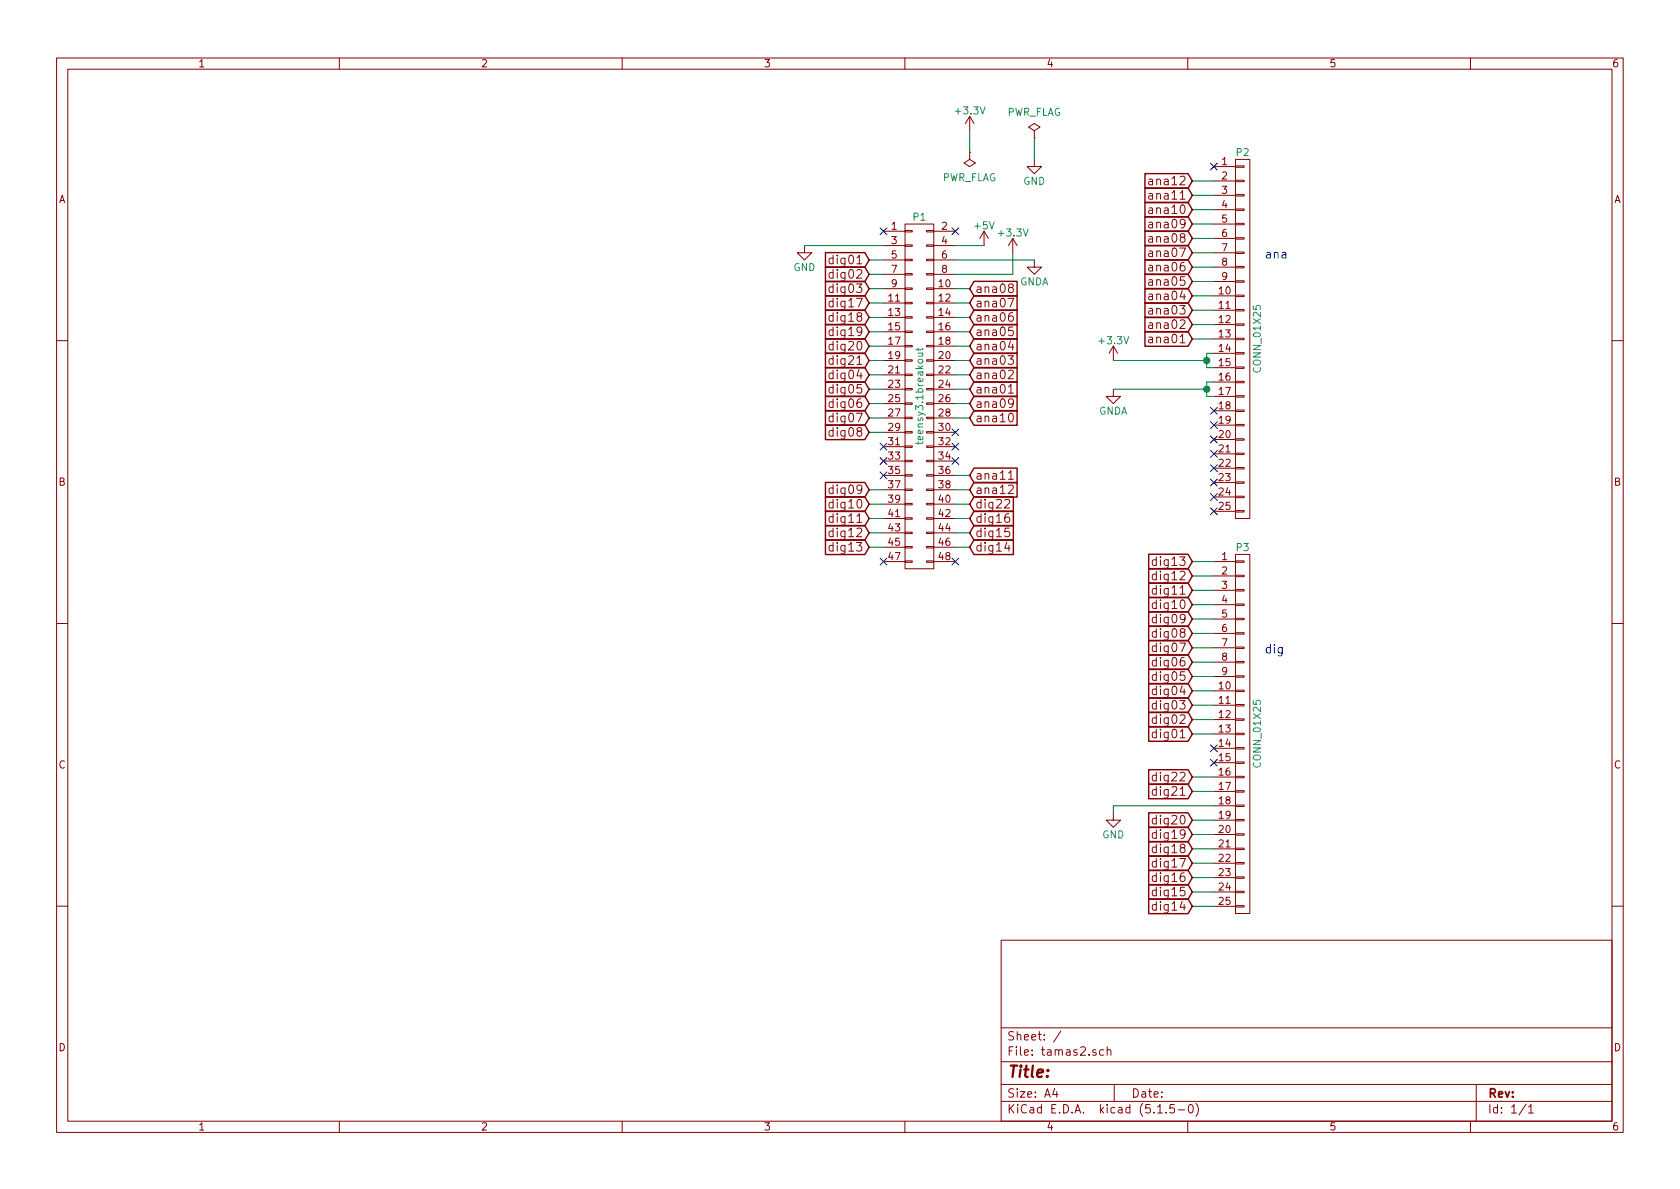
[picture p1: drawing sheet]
<svg xmlns="http://www.w3.org/2000/svg" width="297mm" height="210mm" viewBox="0 0 297 210" stroke-linecap="round" stroke-linejoin="round" font-family="sans-serif">
<g fill="none" stroke="#840000" stroke-width=".18">
<path d="M10 10.3h277v189.9h-277zM12 12.2h273v186.1h-273zM60 10.3v1.9M110 10.3v1.9M160 10.3v1.9M210 10.3v1.9M260 10.3v1.9M160 39.6h5.1v61h-5.1zM171.4 26.9v1.3l1.1 .6-1.1 .7-1-.7 1-.6M171.4 26.9h.1M171.4 20.6l-.7 1.2M171.4 20.6v2.5"/>
<path d="M171.4 20.6l.8 1.2M182.9 23.1l1-.6-1-.7-1 .7 1 .6v1.3M182.9 24.4h.1M182.9 28.2v1.3h1.2l-1.2 1.2-1.3-1.2h1.3M203.1 39.4h.6l.1 .9M203.1 31.7h.6l.1 1M203.1 34.3h.6l.1 .9M203.1 36.8h.6l.1 1M203.8 39.6l-.5 .1a.31 .31 0 0 0-.2 .3 .31 .31 0 0 0 .2 .3l.5-.1M203.8 32l-.5 .1a.31 .31 0 0 0-.2 .3 .31 .31 0 0 0 .2 .3l.5-.1M203.8 34.6h-.5a.31 .31 0 0 0-.2 .3 .31 .31 0 0 0 .2 .3l.5-.1M203.8 37.1l-.5 .1a.31 .31 0 0 0-.2 .3 .31 .31 0 0 0 .2 .3l.5-.1"/>
<path d="M214.6 29.5h3.8M214.6 32h3.8M214.6 34.5h3.8M214.6 37.1h3.8M214.6 39.6h3.8M218.4 28.2h2.6v63.5h-2.6zM218.4 39.5h1.6v.2h-1.6zM218.4 37h1.6v.2h-1.6zM218.4 34.4h1.6v.3h-1.6zM218.4 31.9h1.6v.2h-1.6zM218.4 29.3h1.6v.3h-1.6zM142.2 43.4v1.3h1.3l-1.3 1.3-1.2-1.3h1.2"/>
<path d="M156.2 40.9h3.8M156.2 51h3.8M156.2 53.6h3.8M156.2 56.1h3.8M156.2 58.7h3.8M156.2 43.4h3.8M156.2 46h3.8M156.2 48.5h3.8M160 58.5h1.3v.3h-1.3zM160 56h1.3v.3h-1.3zM160 53.5h1.3v.2h-1.3zM160 50.9h1.3v.3h-1.3z"/>
<path d="M160 48.4h1.3v.2h-1.3zM160 45.8h1.3v.3h-1.3zM160 43.3h1.3v.3h-1.3zM160 40.8h1.3v.2h-1.3zM163.8 58.5h1.3v.3h-1.3zM163.8 56h1.3v.3h-1.3zM163.8 53.5h1.3v.2h-1.3zM163.8 50.9h1.3v.3h-1.3zM163.8 48.4h1.3v.2h-1.3zM163.8 45.8h1.3v.3h-1.3zM163.8 43.3h1.3v.3h-1.3zM163.8 40.8h1.3v.2h-1.3z"/>
<path d="M165.1 40.9h3.8M165.1 51h3.8M165.1 53.6h3.8M165.1 56.1h3.8M165.1 58.7h3.8M165.1 43.4h3.8M165.1 46h3.8M165.1 48.5h3.8M174 40.9l-.8 1.3M174 40.9v2.5M174 40.9l.8 1.3M178.2 52.8h1l-.6 1.5"/>
<path d="M178.6 50.8l-.3-.2 .1-.3 .2-.1 .4 .1 .2 .2-.2 .3-.5 .1a.48 .48 0 0 0 .1 .8h.4l.2-.3v-.3l-.3-.3M179 55.3a.6 .6 0 0 0-.7 .6l.1 .8 .2 .1 .4-.1 .2-.2-.2-.6h-.4l-.3 .3M179.1 42.2l-.8 1.2M179.1 42.2v2.5M179.1 42.2l.7 1.2M179.1 57.8h-.7l-.1 .7 .2-.1 .5 .1 .2 .2-.1 .5-.2 .2h-.4l-.2-.2M182.9 46v1.2h1.2l-1.2 1.3-1.3-1.3h1.3M203.1 41.9h.6l.1 .9M203.1 44.4h.6l.1 1M203.1 47h.6l.1 .9M203.1 49.5h.6l.1 1M203.1 52.1h.6l.1 .9"/>
<path d="M203.1 54.6h.6l.1 .9M203.1 57.1h.6l.1 1M203.1 59.7h.6l.1 .9M203.8 42.2l-.5 .1a.31 .31 0 0 0-.2 .3 .31 .31 0 0 0 .2 .2h.5M203.8 44.7l-.5 .1a.31 .31 0 0 0-.2 .3 .31 .31 0 0 0 .2 .3l.5-.1M203.8 47.3h-.5a.31 .31 0 0 0-.2 .3 .31 .31 0 0 0 .2 .3l.5-.1M203.8 49.8l-.5 .1a.31 .31 0 0 0-.2 .3 .31 .31 0 0 0 .2 .3l.5-.1M203.8 52.3l-.5 .1a.31 .31 0 0 0-.2 .3 .31 .31 0 0 0 .2 .3l.5-.1M203.8 54.9l-.5 .1a.31 .31 0 0 0-.2 .3 .31 .31 0 0 0 .2 .2h.5M203.8 57.4l-.5 .1a.31 .31 0 0 0-.2 .3 .31 .31 0 0 0 .2 .3l.5-.1M203.8 60h-.5a.31 .31 0 0 0-.2 .3 .31 .31 0 0 0 .2 .3l.5-.1M214.6 52.3h3.8"/>
<path d="M214.6 54.9h3.8M214.6 57.4h3.8M214.6 59.9h3.8M214.6 42.2h3.8M214.6 44.7h3.8M214.6 47.2h3.8M214.6 49.8h3.8M218.4 59.8h1.6v.3h-1.6zM218.4 57.3h1.6v.2h-1.6zM218.4 54.7h1.6v.3h-1.6zM218.4 52.2h1.6v.2h-1.6zM218.4 49.7h1.6v.2h-1.6z"/>
<path d="M218.4 47.1h1.6v.3h-1.6zM218.4 44.6h1.6v.2h-1.6zM218.4 42h1.6v.3h-1.6zM10 60.2h2M156.2 61.2h3.8M156.2 63.7h3.8M156.2 66.3h3.8M156.2 68.8h3.8M156.2 71.4h3.8M156.2 73.9h3.8M156.2 76.4h3.8M156.2 79h3.8"/>
<path d="M160 78.9h1.3v.2h-1.3zM160 76.3h1.3v.3h-1.3zM160 73.8h1.3v.2h-1.3zM160 71.2h1.3v.3h-1.3zM160 68.7h1.3v.3h-1.3zM160 66.2h1.3v.2h-1.3zM160 63.6h1.3v.3h-1.3zM160 61.1h1.3v.2h-1.3zM163.8 78.9h1.3v.2h-1.3zM163.8 76.3h1.3v.3h-1.3zM163.8 73.8h1.3v.2h-1.3zM163.8 71.2h1.3v.3h-1.3z"/>
<path d="M163.8 68.7h1.3v.3h-1.3zM163.8 66.2h1.3v.2h-1.3zM163.8 63.6h1.3v.3h-1.3zM163.8 61.1h1.3v.2h-1.3zM165.1 61.2h3.8M165.1 63.7h3.8M165.1 66.3h3.8M165.1 68.8h3.8M165.1 71.4h3.8M165.1 73.9h3.8M165.1 76.4h3.8M165.1 79h3.8"/>
<path d="M178.2 62.9h1l-.5 .6h.3l.2 .3-.2 .6h-.5l-.3-.1M178.3 65.6l.6-.1 .2 .1 .1 .3-1 1.1h1M178.3 68.4l.4-.4v1.5M178.3 69.5h.9M178.5 73.2l.3-.1a.97 .97 0 0 1 0 1.5 .84 .84 0 0 1-.3-1.4zM178.7 60.3l-.4 1.1h.9M179 60.9v1M179.2 71.2l-.3 .3h-.3l-.3-.3v-.4l.2-.2 .4-.1 .2 .2a1.06 1.06 0 0 1-.4 1.4h-.2M196.8 68.8v1.3h1.3l-1.3 1.3-1.2-1.3h1.2M196.8 61.2l-.7 1.3M196.8 61.2v2.5M196.8 61.2l.8 1.3"/>
<path d="M214.6 62.5h3.8M214.6 65h3.8M214.6 67.6h3.8M214.6 70.1h3.8M214.6 72.6h3.8M214.6 75.2h3.8M214.6 77.7h3.8M218.4 77.6h1.6v.2h-1.6zM218.4 75.1h1.6v.2h-1.6zM218.4 72.5h1.6v.3h-1.6zM218.4 70h1.6v.2h-1.6zM218.4 67.4h1.6v.3h-1.6z"/>
<path d="M218.4 64.9h1.6v.2h-1.6zM218.4 62.4h1.6v.2h-1.6zM285 60.2h2M156.2 99.3h3.8M156.2 81.5h3.8M156.2 84.1h3.8M156.2 86.6h3.8M156.2 89.1h3.8M156.2 91.7h3.8M156.2 94.2h3.8M156.2 96.8h3.8M160 99.2h1.3v.2h-1.3z"/>
<path d="M160 96.6h1.3v.3h-1.3zM160 94.1h1.3v.3h-1.3zM160 91.6h1.3v.2h-1.3zM160 89h1.3v.3h-1.3zM160 86.5h1.3v.2h-1.3zM160 83.9h1.3v.3h-1.3zM160 81.4h1.3v.3h-1.3zM163.8 99.2h1.3v.2h-1.3zM163.8 96.6h1.3v.3h-1.3zM163.8 94.1h1.3v.3h-1.3zM163.8 91.6h1.3v.2h-1.3zM163.8 89h1.3v.3h-1.3z"/>
<path d="M163.8 86.5h1.3v.2h-1.3zM163.8 83.9h1.3v.3h-1.3zM163.8 81.4h1.3v.3h-1.3zM165.1 99.3h3.8M165.1 81.5h3.8M165.1 84.1h3.8M165.1 86.6h3.8M165.1 89.1h3.8M165.1 91.7h3.8M165.1 94.2h3.8M165.1 96.8h3.8M177.6 88.4l.6-.1 .3 .1v.3l-.9 1.1h.9"/>
<path d="M178 95.9l-.4 1h1M178.3 83.7l.4-.5v1.6M178.3 85.9l.6-.1 .2 .1 .1 .3-1 1.1h1M178.3 84.8h.9M178.4 90.9a.62 .62 0 0 0-.8 .6l.1 .7a.48 .48 0 0 0 .8 0v-.5l-.1-.2-.4-.1-.4 .3M178.4 96.4v1.1M178.5 93.4h-.8l-.1 .7 .3-.1h.5l.1 .3v.5l-.3 .1h-.3l-.3-.1M214.6 80.3h3.8M214.6 82.8h3.8M214.6 85.3h3.8M214.6 87.9h3.8M214.6 90.4h3.8"/>
<path d="M214.6 99.3h3.8M218.4 90.3h1.6v.2h-1.6zM218.4 87.8h1.6v.2h-1.6zM218.4 85.2h1.6v.3h-1.6zM218.4 82.7h1.6v.2h-1.6zM218.4 80.1h1.6v.3h-1.6zM218.4 98h2.6v63.5h-2.6zM218.4 99.2h1.6v.2h-1.6zM10 110.3h2M214.6 101.8h3.8M214.6 104.4h3.8M214.6 106.9h3.8"/>
<path d="M214.6 109.5h3.8M214.6 112h3.8M214.6 114.5h3.8M214.6 117.1h3.8M214.6 119.6h3.8M218.4 119.5h1.6v.3h-1.6zM218.4 117h1.6v.2h-1.6zM218.4 114.4h1.6v.3h-1.6zM218.4 111.9h1.6v.2h-1.6zM218.4 109.3h1.6v.3h-1.6zM218.4 106.8h1.6v.3h-1.6zM218.4 104.3h1.6v.2h-1.6z"/>
<path d="M218.4 101.7h1.6v.3h-1.6zM285 110.3h2M214.6 122.2h3.8M214.6 124.7h3.8M214.6 127.2h3.8M214.6 129.8h3.8M214.6 132.3h3.8M214.6 134.9h3.8M214.6 137.4h3.8M214.6 139.9h3.8M218.4 139.8h1.6v.3h-1.6zM218.4 137.3h1.6v.2h-1.6z"/>
<path d="M218.4 134.7h1.6v.3h-1.6zM218.4 132.2h1.6v.3h-1.6zM218.4 129.7h1.6v.2h-1.6zM218.4 127.1h1.6v.3h-1.6zM218.4 124.6h1.6v.2h-1.6zM218.4 122h1.6v.3h-1.6zM196.8 143.8v1.2h1.3l-1.3 1.3-1.2-1.3h1.2M214.6 142.5h3.8M214.6 145h3.8M214.6 147.6h3.8M214.6 150.1h3.8M214.6 152.6h3.8"/>
<path d="M214.6 155.2h3.8M214.6 157.7h3.8M218.4 157.6h1.6v.3h-1.6zM218.4 155.1h1.6v.2h-1.6zM218.4 152.5h1.6v.3h-1.6zM218.4 150h1.6v.2h-1.6zM218.4 147.4h1.6v.3h-1.6zM218.4 144.9h1.6v.3h-1.6zM218.4 142.4h1.6v.2h-1.6zM10 160.2h2M177 166.3h108v32h-108zM214.6 160.3h3.8"/>
<path d="M218.4 160.1h1.6v.3h-1.6zM285 160.2h2M60 198.3v1.9M110 198.3v1.9M160 198.3v1.9M177 194.8h108M177 191.8h108M177 187.8h108M177 181.8h108M186.5 192.5l-.4 1h1M186.8 193v1M187.6 182.3l-1.3 2"/>
<path d="M193.8 185.7a.37 .37 0 0 0-.6 .1l.1 .2 .5 .2v.1l-.2 .3-.4-.1M195.1 185.7l-.4-.1-.3 .3 .1 .6 .2 .1 .4-.1M195.8 185.7a.37 .37 0 0 1 .6 .1v.8M195.8 185.1v1.5M197 191.8v3M204.7 196.8h.8M206.2 196.7v.1M207.6 195.3h-.7l-.1 .7 .2-.1 .5 .1 .2 .2-.1 .5-.2 .1-.6-.1M208.3 196.3h1.2M210 198.3v1.9M210.3 195.4l.2-.1a.8 .8 0 0 1 .5 .8 .8 .8 0 0 1-.5 .7 1 1 0 0 1-.2-1.4zM211.5 195.1a1.71 1.71 0 0 1 0 2.3"/>
<path d="M260 198.3v1.9M261 191.8v6.5M269.8 195.2l-1.2 2M270.3 195.8l.4-.5v1.5M270.3 196.8h.8"/>
</g>
<path d="M162.3 61.5v.5M162.3 78.1v.5M162.3 62.5h.9M163 62.5l.2 .1-.1 .3-.8 .1M163.2 61.5l-.2 .3h-1.1" fill="none" stroke="#008484" stroke-width=".18"/>
<g fill="none" stroke="#008400" stroke-width=".18">
<path d="M171.4 23.1v3.8M182.9 24.4v3.8M210.8 32h3.8M210.8 37.1h3.8M210.8 39.6h3.8M210.8 34.5h3.8M142.2 43.4h14M153.7 56.1h2.5M153.7 53.6h2.5M153.7 58.7h2.5M153.7 51h2.5M153.7 48.5h2.5"/>
<path d="M153.7 46h2.5M168.9 56.1h2.5M168.9 53.6h2.5M168.9 58.7h2.5M168.9 51h2.5M168.9 46h14M168.9 43.4h5.1M179.1 44.7v3.8h-10.2M210.8 42.2h3.8M210.8 59.9h3.8M210.8 57.4h3.8M210.8 54.9h3.8"/>
<path d="M210.8 52.3h3.8M210.8 49.8h3.8M210.8 44.7h3.8M210.8 47.2h3.8M153.7 63.7h2.5M153.7 61.2h2.5M153.7 76.4h2.5M153.7 73.9h2.5M153.7 71.4h2.5M153.7 68.8h2.5M153.7 66.3h2.5M168.9 63.7h2.5"/>
<path d="M168.9 61.2h2.5M168.9 73.9h2.5M168.9 71.4h2.5M168.9 68.8h2.5M168.9 66.3h2.5M196.8 63.7h16.6M196.8 68.8h16.6M214.6 62.5h-1.2v2.5h1.2M214.6 67.6h-1.2v2.5h1.2M153.7 89.1h2.5M153.7 86.6h2.5M153.7 91.7h2.5"/>
<path d="M153.7 96.8h2.5M153.7 94.2h2.5M168.9 89.1h2.5M168.9 86.6h2.5M168.9 84.1h2.5M168.9 91.7h2.5M168.9 96.8h2.5M168.9 94.2h2.5M210.8 99.3h3.8M210.8 106.9h3.8M210.8 119.6h3.8M210.8 117.1h3.8"/>
<path d="M210.8 114.5h3.8M210.8 112h3.8M210.8 109.5h3.8M210.8 104.4h3.8M210.8 101.8h3.8M210.8 139.9h3.8M210.8 137.4h3.8M210.8 129.8h3.8M210.8 127.2h3.8M210.8 124.7h3.8M210.8 122.2h3.8M210.8 157.7h3.8"/>
<path d="M210.8 155.2h3.8M210.8 152.6h3.8M210.8 150.1h3.8M210.8 147.6h3.8M210.8 145h3.8M214.6 142.5h-17.8v1.3M210.8 160.3h3.8"/>
</g>
<g fill="none" stroke="#840000" stroke-width=".25">
<path d="M202.4 38.3h7.7l.7 1.3-.7 1.3h-7.7zM202.4 30.7h7.7l.7 1.3-.7 1.3h-7.7zM202.4 33.2h7.7l.7 1.3-.7 1.3h-7.7zM202.4 35.8h7.7l.7 1.3-.7 1.3h-7.7zM145.9 52.3h7l.8 1.3-.8 1.3h-7zM145.9 54.8h7l.8 1.3-.8 1.3h-7zM145.9 49.8h7l.8 1.2-.8 1.3h-7zM145.9 59.9h7l.8 1.3-.8 1.3h-7zM145.9 57.4h7l.8 1.3-.8 1.3h-7zM145.9 47.2h7l.8 1.3-.8 1.3h-7zM145.9 44.7h7l.8 1.3-.8 1.3h-7zM172.2 49.8h7.6v2.5h-7.6l-.8-1.3z"/>
<path d="M172.2 52.3h7.6v2.6h-7.6l-.8-1.3zM172.2 54.8h7.6v2.6h-7.6l-.8-1.3zM172.2 57.4h7.6v2.6h-7.6l-.8-1.3zM172.2 59.9h7.6v2.6h-7.6l-.8-1.3zM202.4 40.9h7.7l.7 1.3-.7 1.3h-7.7zM202.4 43.4h7.7l.7 1.3-.7 1.3h-7.7zM202.4 45.9h7.7l.7 1.3-.7 1.3h-7.7zM202.4 48.5h7.7l.7 1.3-.7 1.3h-7.7zM202.4 51h7.7l.7 1.3-.7 1.3h-7.7zM202.4 53.6h7.7l.7 1.3-.7 1.3h-7.7zM202.4 56.1h7.7l.7 1.3-.7 1.3h-7.7zM202.4 58.6h7.7l.7 1.3-.7 1.3h-7.7z"/>
<path d="M145.9 62.5h7l.8 1.2-.8 1.3h-7zM145.9 75.2h7l.8 1.2-.8 1.3h-7zM145.9 72.6h7l.8 1.3-.8 1.3h-7zM145.9 70.1h7l.8 1.3-.8 1.3h-7zM145.9 67.5h7l.8 1.3-.8 1.3h-7zM145.9 65h7l.8 1.3-.8 1.3h-7zM172.2 62.5h7.6v2.5h-7.6l-.8-1.3zM172.2 65h7.6v2.6h-7.6l-.8-1.3zM172.2 67.5h7.6v2.6h-7.6l-.8-1.3zM172.2 70.1h7.6v2.6h-7.6l-.8-1.3zM172.2 72.6h7.6v2.6h-7.6l-.8-1.3zM145.9 95.5h7l.8 1.3-.8 1.3h-7z"/>
<path d="M145.9 92.9h7l.8 1.3-.8 1.3h-7zM145.9 85.3h7l.8 1.3-.8 1.3h-7zM145.9 87.9h7l.8 1.2-.8 1.3h-7zM145.9 90.4h7l.8 1.3-.8 1.3h-7zM172.2 82.8h7.6v2.6h-7.6l-.8-1.3zM172.2 85.3h7.6v2.6h-7.6l-.8-1.3zM172.2 87.9h7v2.5h-7l-.8-1.3zM172.2 92.9h7v2.6h-7l-.8-1.3zM172.2 95.5h7v2.6h-7l-.8-1.3zM172.2 90.4h7v2.6h-7l-.8-1.3zM203.1 98h7l.7 1.3-.7 1.3h-7zM203.1 100.6h7l.7 1.2-.7 1.3h-7z"/>
<path d="M203.1 103.1h7l.7 1.3-.7 1.3h-7zM203.1 105.6h7l.7 1.3-.7 1.3h-7zM203.1 108.2h7l.7 1.3-.7 1.3h-7zM203.1 110.7h7l.7 1.3-.7 1.3h-7zM203.1 113.3h7l.7 1.2-.7 1.3h-7zM203.1 115.8h7l.7 1.3-.7 1.3h-7zM203.1 118.3h7l.7 1.3-.7 1.3h-7zM203.1 136.1h7l.7 1.3-.7 1.3h-7zM203.1 120.9h7l.7 1.3-.7 1.3h-7zM203.1 123.4h7l.7 1.3-.7 1.3h-7zM203.1 126h7l.7 1.2-.7 1.3h-7zM203.1 138.7h7l.7 1.2-.7 1.3h-7z"/>
<path d="M203.1 128.5h7l.7 1.3-.7 1.3h-7zM203.1 159h7l.7 1.3-.7 1.3h-7zM203.1 156.4h7l.7 1.3-.7 1.3h-7zM203.1 153.9h7l.7 1.3-.7 1.3h-7zM203.1 151.4h7l.7 1.2-.7 1.3h-7zM203.1 148.8h7l.7 1.3-.7 1.3h-7zM203.1 146.3h7l.7 1.3-.7 1.3h-7zM203.1 143.7h7l.7 1.3-.7 1.3h-7z"/>
</g>
<g fill="#008400" stroke="#008400" stroke-width=".25">
<circle cx="213.4" cy="68.8" r=".51"/>
<circle cx="213.4" cy="63.7" r=".51"/>
</g>
<g fill="none" stroke="#000084" stroke-width=".18">
<path d="M214 28.8l1.2 1.3M215.2 28.8l-1.2 1.3M155.6 40.3l1.2 1.2M156.8 40.3l-1.2 1.2M168.3 40.3l1.2 1.2M169.5 40.3l-1.2 1.2M155.6 78.4l1.2 1.2M156.8 78.4l-1.2 1.2M168.3 78.4l1.2 1.2M168.3 75.8l1.2 1.3M169.5 78.4l-1.2 1.2M169.5 75.8l-1.2 1.3"/>
<path d="M214 79.6l1.2 1.3M214 77.1l1.2 1.2M214 74.6l1.2 1.2M214 72l1.2 1.2M215.2 79.6l-1.2 1.3M215.2 77.1l-1.2 1.2M215.2 74.6l-1.2 1.2M215.2 72l-1.2 1.2M155.6 80.9l1.2 1.2M155.6 83.5l1.2 1.2M155.6 98.7l1.2 1.2M156.8 80.9l-1.2 1.2"/>
<path d="M156.8 83.5l-1.2 1.2M156.8 98.7l-1.2 1.2M168.3 80.9l1.2 1.2M168.3 98.7l1.2 1.2M169.5 80.9l-1.2 1.2M169.5 98.7l-1.2 1.2M214 89.8l1.2 1.2M214 87.3l1.2 1.2M214 84.7l1.2 1.2M214 82.2l1.2 1.2M215.2 89.8l-1.2 1.2M215.2 87.3l-1.2 1.2"/>
<path d="M215.2 84.7l-1.2 1.2M215.2 82.2l-1.2 1.2M214 134.3l1.2 1.2M214 131.7l1.2 1.2M215.2 134.3l-1.2 1.2M215.2 131.7l-1.2 1.2"/>
</g>
<text font-size="2.8" fill="#840000" x="178" y="190.5">Title:</text>
<g font-size="2.1" fill="#840000">
<text x="203.9" y="32.8">ana12</text>
<text x="203.9" y="35.3">ana11</text>
<text x="203.9" y="40.4">ana09</text>
<text x="203.9" y="37.8">ana10</text>
<text x="147.2" y="46.7">dig01</text>
<text x="203.9" y="42.9">ana08</text>
<text x="203.9" y="45.5">ana07</text>
<text x="147.2" y="51.8">dig03</text>
<text x="147.2" y="49.3">dig02</text>
<text x="172.4" y="51.8">ana08</text>
<text x="203.9" y="48">ana06</text>
<text x="203.9" y="50.5">ana05</text>
<text x="203.9" y="53.1">ana04</text>
<text x="147.2" y="54.4">dig17</text>
<text x="147.2" y="56.9">dig18</text>
<text x="147.2" y="59.4">dig19</text>
<text x="172.4" y="54.4">ana07</text>
<text x="172.4" y="56.9">ana06</text>
<text x="172.4" y="59.4">ana05</text>
<text x="203.9" y="55.6">ana03</text>
<text x="203.9" y="58.2">ana02</text>
<text x="147.2" y="64.5">dig21</text>
<text x="147.2" y="62">dig20</text>
<text x="172.4" y="62">ana04</text>
<text x="172.4" y="64.5">ana03</text>
<text x="203.9" y="60.7">ana01</text>
<text x="147.2" y="69.6">dig05</text>
<text x="147.2" y="67.1">dig04</text>
<text x="172.4" y="67.1">ana02</text>
<text x="172.4" y="69.6">ana01</text>
<text x="147.2" y="77.2">dig08</text>
<text x="147.2" y="74.7">dig07</text>
<text x="147.2" y="72.1">dig06</text>
<text x="172.4" y="72.1">ana09</text>
<text x="172.4" y="74.7">ana10</text>
<text x="147.2" y="87.4">dig09</text>
<text x="147.2" y="89.9">dig10</text>
<text x="172.4" y="84.8">ana11</text>
<text x="172.4" y="87.4">ana12</text>
<text x="172.4" y="89.9">dig22</text>
<text x="147.2" y="95">dig12</text>
<text x="147.2" y="92.5">dig11</text>
<text x="172.4" y="95">dig15</text>
<text x="172.4" y="92.5">dig16</text>
<text x="147.2" y="97.5">dig13</text>
<text x="172.4" y="97.5">dig14</text>
<text x="204.4" y="100.1">dig13</text>
<text x="204.4" y="102.6">dig12</text>
<text x="204.4" y="105.2">dig11</text>
<text x="204.4" y="107.7">dig10</text>
<text x="204.4" y="110.2">dig09</text>
<text x="204.4" y="112.8">dig08</text>
<text x="204.4" y="115.3">dig07</text>
<text x="204.4" y="117.9">dig06</text>
<text x="204.4" y="120.4">dig05</text>
<text x="204.4" y="122.9">dig04</text>
<text x="204.4" y="125.5">dig03</text>
<text x="204.4" y="128">dig02</text>
<text x="204.4" y="130.6">dig01</text>
<text x="204.4" y="138.2">dig22</text>
<text x="204.4" y="140.7">dig21</text>
<text x="204.4" y="148.3">dig19</text>
<text x="204.4" y="145.8">dig20</text>
<text x="204.4" y="156">dig16</text>
<text x="204.4" y="153.4">dig17</text>
<text x="204.4" y="150.9">dig18</text>
<text x="204.4" y="161">dig14</text>
<text x="204.4" y="158.5">dig15</text>
<text x="178" y="184">Sheet: /</text>
<text x="178" y="186.7">File: tamas2.sch</text>
<text x="178" y="196.9">KiCad E.D.A. kicad (5.1.5-0)</text>
<text x="178" y="194.1">Size: A4</text>
<text x="200" y="194.1">Date:</text>
<text x="263" y="194.1">Rev:</text>
<text x="263" y="196.9">Id: 1/1</text>
</g>
<g font-size="2.1" fill="#0000c2">
<text x="223.5" y="45.7">ana</text>
<text x="223.5" y="115.6">dig</text>
</g>
<g font-size="1.8" fill="#840000">
<text x="35" y="11.9">1</text>
<text x="85" y="11.9">2</text>
<text x="135" y="11.9">3</text>
<text x="185" y="11.9">4</text>
<text x="235" y="11.9">5</text>
<text x="285" y="11.9">6</text>
<text x="216.1" y="29.2">1</text>
<text x="10.4" y="35.9">A</text>
<text x="216.1" y="31.7">2</text>
<text x="216.1" y="34.3">3</text>
<text x="285.4" y="35.9">A</text>
<text x="157.6" y="40.6">1</text>
<text x="166.5" y="40.6">2</text>
<text x="216.1" y="36.8">4</text>
<text x="216.1" y="39.4">5</text>
<text x="216.1" y="41.9">6</text>
<text x="157.6" y="43.2">3</text>
<text x="157.6" y="45.7">5</text>
<text x="166.5" y="43.2">4</text>
<text x="166.5" y="45.7">6</text>
<text x="216.1" y="44.4">7</text>
<text x="216.1" y="47">8</text>
<text x="157.1" y="53.3">11</text>
<text x="157.6" y="48.3">7</text>
<text x="157.6" y="50.8">9</text>
<text x="166" y="50.8">10</text>
<text x="166" y="53.3">12</text>
<text x="166.5" y="48.3">8</text>
<text x="215.6" y="52.1">10</text>
<text x="216.1" y="49.5">9</text>
<text x="157.1" y="55.9">13</text>
<text x="157.1" y="58.4">15</text>
<text x="166" y="55.9">14</text>
<text x="166" y="58.4">16</text>
<text x="215.6" y="54.6">11</text>
<text x="215.6" y="57.1">12</text>
<text x="215.6" y="59.7">13</text>
<text x="157.1" y="61">17</text>
<text x="157.1" y="63.5">19</text>
<text x="166" y="61">18</text>
<text x="166" y="63.5">20</text>
<text x="215.6" y="62.2">14</text>
<text x="215.6" y="64.8">15</text>
<text x="157.1" y="66">21</text>
<text x="157.1" y="68.6">23</text>
<text x="157.1" y="71.1">25</text>
<text x="166" y="66">22</text>
<text x="166" y="68.6">24</text>
<text x="166" y="71.1">26</text>
<text x="215.6" y="67.3">16</text>
<text x="215.6" y="69.8">17</text>
<text x="157.1" y="73.7">27</text>
<text x="157.1" y="76.2">29</text>
<text x="166" y="73.7">28</text>
<text x="166" y="76.2">30</text>
<text x="215.6" y="72.4">18</text>
<text x="215.6" y="74.9">19</text>
<text x="215.6" y="77.5">20</text>
<text x="157.1" y="78.7">31</text>
<text x="157.1" y="81.3">33</text>
<text x="157.1" y="83.8">35</text>
<text x="166" y="78.7">32</text>
<text x="166" y="81.3">34</text>
<text x="166" y="83.8">36</text>
<text x="215.6" y="80">21</text>
<text x="215.6" y="82.5">22</text>
<text x="10.4" y="85.9">B</text>
<text x="157.1" y="86.4">37</text>
<text x="157.1" y="88.9">39</text>
<text x="166" y="86.4">38</text>
<text x="166" y="88.9">40</text>
<text x="215.6" y="85.1">23</text>
<text x="215.6" y="87.6">24</text>
<text x="285.4" y="85.9">B</text>
<text x="157.1" y="91.4">41</text>
<text x="157.1" y="94">43</text>
<text x="166" y="91.4">42</text>
<text x="166" y="94">44</text>
<text x="215.6" y="90.2">25</text>
<text x="157.1" y="96.5">45</text>
<text x="157.1" y="99.1">47</text>
<text x="166" y="96.5">46</text>
<text x="166" y="99.1">48</text>
<text x="216.1" y="99.1">1</text>
<text x="216.1" y="101.6">2</text>
<text x="216.1" y="104.1">3</text>
<text x="216.1" y="106.7">4</text>
<text x="216.1" y="109.2">5</text>
<text x="216.1" y="111.8">6</text>
<text x="216.1" y="114.3">7</text>
<text x="216.1" y="116.8">8</text>
<text x="216.1" y="119.4">9</text>
<text x="215.6" y="121.9">10</text>
<text x="215.6" y="124.5">11</text>
<text x="215.6" y="127">12</text>
<text x="215.6" y="129.5">13</text>
<text x="10.4" y="135.9">C</text>
<text x="215.6" y="132.1">14</text>
<text x="215.6" y="134.6">15</text>
<text x="215.6" y="137.2">16</text>
<text x="285.4" y="135.9">C</text>
<text x="215.6" y="139.7">17</text>
<text x="215.6" y="142.2">18</text>
<text x="215.6" y="144.8">19</text>
<text x="215.6" y="147.3">20</text>
<text x="215.6" y="149.9">21</text>
<text x="215.6" y="152.4">22</text>
<text x="215.6" y="154.9">23</text>
<text x="215.6" y="157.5">24</text>
<text x="215.6" y="160">25</text>
<text x="10.4" y="185.9">D</text>
<text x="285.4" y="185.9">D</text>
<text x="35" y="199.9">1</text>
<text x="85" y="199.9">2</text>
<text x="135" y="199.9">3</text>
<text x="185" y="199.9">4</text>
<text x="235" y="199.9">5</text>
<text x="285" y="199.9">6</text>
</g>
<g font-size="1.8" fill="#008484">
<text x="169.1" y="20.2">+3.3V</text>
<text x="177.9" y="20.5">PWR_FLAG</text>
<text x="218.6" y="27.6">P2</text>
<text x="166.5" y="32">PWR_FLAG</text>
<text x="180.9" y="32.7">GND</text>
<text x="161.5" y="39">P1</text>
<text x="172.4" y="40.6">+5V</text>
<text x="176.7" y="41.8">+3.3V</text>
<text x="140.3" y="47.9">GND</text>
<text x="180.3" y="50.5">GNDA</text>
<text x="194.5" y="60.9">+3.3V</text>
<text x="222.9" y="65.6" transform="rotate(-90 222.9 65.6)">CONN_01X25</text>
<text x="163.2" y="77.8" transform="rotate(-90 163.2 77.8)">teensy3.1breakout</text>
<text x="194.3" y="73.3">GNDA</text>
<text x="218.6" y="97.5">P3</text>
<text x="222.9" y="135.4" transform="rotate(-90 222.9 135.4)">CONN_01X25</text>
<text x="194.9" y="148.3">GND</text>
</g>
</svg>
